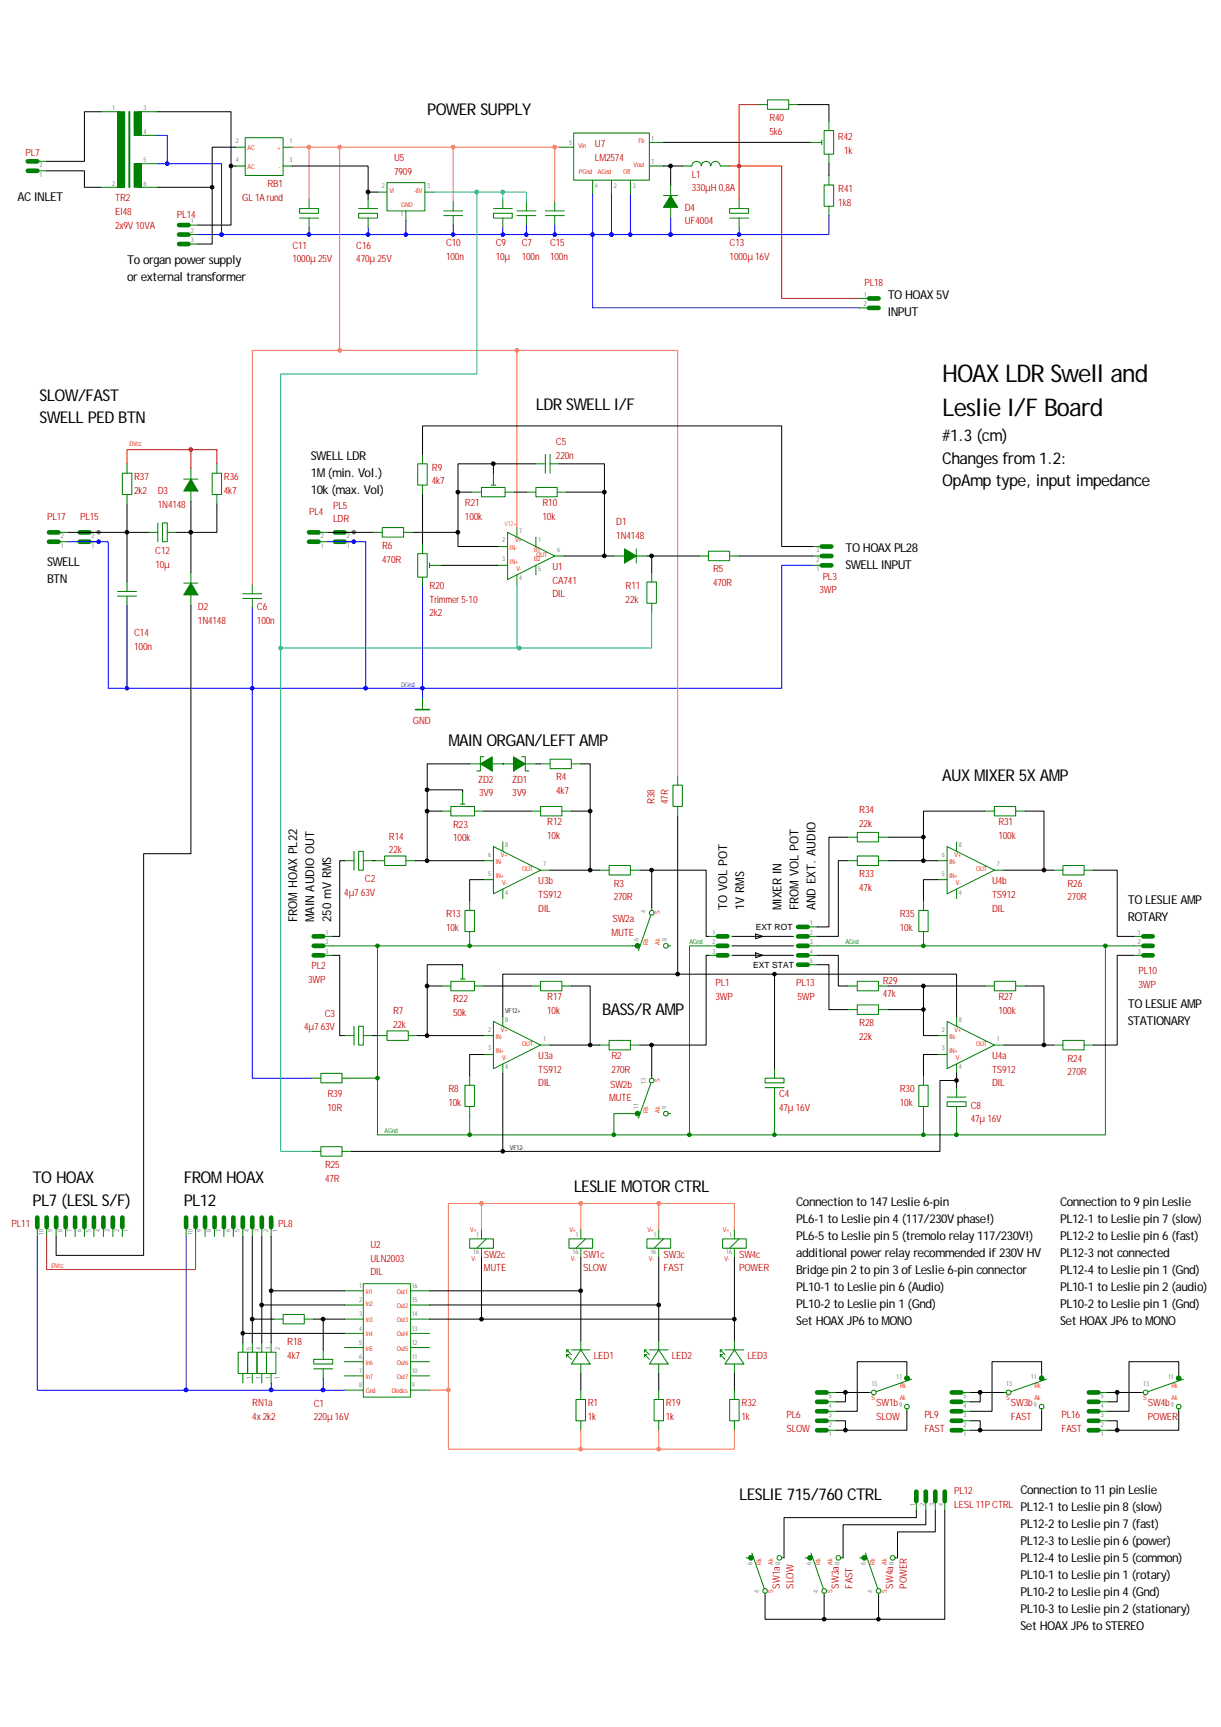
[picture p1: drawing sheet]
<svg xmlns="http://www.w3.org/2000/svg" width="210mm" height="297mm" viewBox="0 0 210 297" stroke-linecap="round" stroke-linejoin="round" font-family="sans-serif">
<path d="M125.9 161.1h10.6M125.9 164.3h10.6M125.9 162.7h10.6M130 160.7l1.2 .4-1.2 .4zM130 163.9l1.2 .4-1.2 .4z" fill="none" stroke="#000" stroke-width=".17"/>
<path d="M32.4 38.7h1.6M88.9 37.1h3.3M88.9 36.3h3.3M90.5 34.6v1.7M90.5 37.1v1.6M32.4 40.3h1.6M32.4 42h1.6M139.7 97.2h1.6M139.7 95.6h1.6M139.7 94h1.6M72.7 120v2M88.3 130.2l2 1.2-2 1.2z" fill="none" stroke="#008000" stroke-width=".17"/>
<path d="M71.4 122h2.5" fill="none" stroke="#008000" stroke-width=".26"/>
<path d="M30.8 38.7h1.6M30.8 40.3h1.6M30.8 42h1.6M141.3 97.2h1.7M141.3 95.6h1.7M141.3 94h1.7" fill="none" stroke="#008000" stroke-width=".8"/>
<path d="M88.3 130.2l2 1.2-2 1.2z" fill="#008000"/>
<g fill="none" stroke="#008000" stroke-width=".17">
<path d="M71.8 79.8h1.7v3.6h-1.7zM72.7 78.1v1.7M92.2 79.8h1.6M93.8 78.1v3.3M94.6 79.8h1.6M94.6 78.1v3.3M54.8 93.2h1.6M54.8 91.6h1.6M59.2 93.2h1.7M59.2 91.6h1.7M71.8 95.2h1.7v4.1h-1.7zM72.7 83.4v1.6"/>
<path d="M72.7 93.6v1.6M72.7 99.3v1.6M73.9 97.2h2M73.9 96.8v.9M81.2 84.6h1.6M82.8 83.8h4.1v1.6h-4.1zM84.4 83.4h.9M84.9 81.4v2M86.9 84.6h1.6M90.5 84.6h1.7M92.2 83.8h3.6v1.6h-3.6zM95.8 84.6h1.7"/>
<path d="M107.4 94.4l2 1.2-2 1.2zM86.5 131.4h1.8M89.7 130.2h.6v2.4h.7M90.3 131.4h1.9M83.2 148h1.7M83.2 151.3h1.7M84.9 145.6l8.1 4.1-8.1 4zM86.5 144.8v1.6M86.5 152.9v1.7M93 149.7h1.6M112 157.4l-2.2 6.1M112.1 156.2v.4h-.2l-.2 .4v.2l.2 .2 .5-.2 .1-.2-.2-.4h-.2"/>
<path d="M83.2 178.1h1.7M84.9 175.7l8.1 4-8.1 4.1zM86.5 174.9v1.6M93 179.7h1.6M108.8 162.7h.4a.4 .4 0 0 0 .6 .3 .4 .4 0 0 0 .1-.6 .4 .4 0 0 0-.6 .1l-.1 .2M114.9 162.7a.41 .41 0 0 1-.6 .3 .41 .41 0 0 1-.1-.6 .41 .41 0 0 1 .7 .1v.2h.4M83.2 181.4h1.7M86.5 183v1.6M108.8 191.5h.4a.4 .4 0 0 0 .6 .4 .4 .4 0 0 0 .1-.6 .4 .4 0 0 0-.6 0l-.1 .2M112 186.2l-2.2 6.1M112.1 185v.4a.41 .41 0 0 0-.4 .6 .41 .41 0 0 0 .6 .2 .41 .41 0 0 0 0-.7l-.2-.1M114.9 191.5a.41 .41 0 0 1-.6 .4 .41 .41 0 0 1-.1-.7 .41 .41 0 0 1 .7 .1v.2h.4"/>
<path d="M131.6 185.4h3.2v.8h-3.2zM131.6 187.1h3.2M133.2 183.8v1.6M133.2 187.1v1.6M162.9 189.5h3.2v.8h-3.2zM162.9 188.7h3.2M164.5 187.1v1.6M164.5 190.3v1.6M80.8 213.1h4.1v1.6h-4.1zM82.8 211.5v1.6M82.8 214.7v1.6M83.6 213.1l-1.6 1.6"/>
<path d="M54 233.8h3.2v.8h-3.2zM54 235.4h3.2M55.6 232.2v1.6M55.6 235.4v1.7"/>
</g>
<path d="M53.1 93.2h1.7M53.1 91.6h1.7M57.6 93.2h1.6M57.6 91.6h1.6M109.6 162.7h.1M109.6 191.5h.1" fill="none" stroke="#008000" stroke-width=".8"/>
<circle cx="60.9" cy="93.2" r=".32" fill="#00f" stroke="#00f" stroke-width=".17"/>
<circle cx="60.9" cy="91.5" r=".32" fill="#808080" stroke="#808080" stroke-width=".17"/>
<path d="M107.4 94.4l2 1.2-2 1.2z" fill="#008000"/>
<g fill="none" stroke="#008000" stroke-width=".17">
<path d="M64.1 91.6h1.6M65.7 90.7h3.7v1.7h-3.7zM69.4 91.6h1.6M85.7 94h1.6M85.7 97.2h1.6M87.3 91.6l8.1 4-8.1 4.1zM88.9 90.7v1.7M88.9 98.9v1.6M92.2 92.4v1.6M92.2 97.2v1.7M95.4 95.6h1.6M105.6 95.6h1.8"/>
<path d="M109.4 94.4v2.4M109.4 95.6h1.9M112.1 98.5v1.6M120.2 95.6h1.6M121.8 94.8h3.7v1.6h-3.7zM125.5 95.6h1.6M111.3 100.1h1.6v3.7h-1.6zM112.1 103.8v1.6M82.6 131.4l2-1.2v2.4z"/>
</g>
<path d="M82.6 131.4l2-1.2v2.4z" fill="#008000"/>
<g fill="none" stroke="#008000" stroke-width=".17">
<path d="M130.4 18h1.6M132 17.2h3.6v1.6h-3.6zM135.6 18h1.7M6.4 29.4h1.6M6.4 27.7h1.6M40.5 25.3h1.7M40.5 28.6h1.7M42.2 23.7h6.5v6.5h-6.5zM48.7 25.3h1.6M48.7 28.6h1.6M51.5 35.9h3.3v.8h-3.3zM51.5 37.5h3.3"/>
<path d="M53.1 34.2v1.7M53.1 37.5v1.6M61.7 36.7h3.2v.8h-3.2zM61.7 35.9h3.2M63.3 34.2v1.7M63.3 37.5v1.6M64.9 33h1.6M66.5 31.4h6.6v4.9h-6.6zM69.8 36.3v1.6M73.1 33h1.6M76.3 37.1h3.3M76.3 36.3h3.3"/>
<path d="M77.9 34.6v1.7M77.9 37.1v1.6M84.9 36.7h3.2v.8h-3.2zM84.9 35.9h3.2M86.5 34.2v1.7M86.5 37.5v1.6M96.2 25.3h2.5M98.7 22.9h13v8.1h-13zM101.9 31v2.4M105.2 31v2.4M108.4 31v2.4M111.7 28.6h2.4"/>
<path d="M111.7 24.5h2.4M117.3 28.6h1.7a.81 .81 0 0 1 .8-.9 .81 .81 0 0 1 .8 .9 .81 .81 0 0 1 .8-.9 .81 .81 0 0 1 .8 .9 .81 .81 0 0 1 .9-.9 .81 .81 0 0 1 .8 .9h1.6M125.5 35.9h3.2v.8h-3.2zM125.5 37.5h3.2M127.1 34.2v1.7M127.1 37.5v1.6M139.3 24.5h2M141.3 24.1v.8M141.7 22.5h1.7v4h-1.7zM141.7 31.8h1.7v3.7h-1.7zM142.6 20.8v1.7M142.6 26.5v1.7"/>
<path d="M142.6 30.2v1.6M142.6 35.5v1.6M75.9 139.5h1.6M77.5 138.7h4.1v1.6h-4.1zM79.2 138.3h.8M79.6 136.2v2.1M80.8 131.4h1.8M81.6 139.5h1.6M83.2 130.2h-.6v2.4h-.6M84.6 131.4h1.9M91.4 139.5h1.6M93 138.7h3.6v1.6h-3.6z"/>
<path d="M93 131.4h1.6M94.6 130.6h3.7v1.6h-3.7zM96.6 139.5h1.7M98.3 131.4h1.6M64.5 148h1.6M66.1 147.2h3.7v1.7h-3.7zM69.8 148h1.6M80 156.6h1.6v3.6h-1.6zM80.8 155v1.6M103.1 149.7h1.7M104.8 148.9h3.6v1.6h-3.6zM108.4 149.7h1.6"/>
<path d="M55.6 161.1h1.6M55.6 162.7h1.6M55.6 164.3h1.6M64.9 178.1h1.6M66.5 177.3h3.7v1.6h-3.7zM70.2 178.1h1.6M75.9 169.6h1.6M77.5 168.8h4.1v1.6h-4.1zM79.2 168.4h.8M79.6 166.3v2.1M80.8 160.2v1.7M81.6 169.6h1.6"/>
<path d="M91.4 169.6h1.6M93 168.8h3.6v1.6h-3.6zM96.6 169.6h1.7M103.1 179.7h1.7M104.8 178.9h3.6v1.7h-3.6zM108.4 179.7h1.6M121.8 161.1h1.6M121.8 162.7h1.6M121.8 164.3h1.6M53.6 185.4h1.6M55.2 184.6h3.6v1.6h-3.6zM58.8 185.4h1.7"/>
<path d="M80 186.7h1.6v3.6h-1.6zM80.8 185v1.7M80.8 190.3v1.6M32 211.1v1.6M33.6 211.1v1.6M35.3 211.1v1.6M36.9 211.1v1.6M38.5 211.1v1.6M40.1 211.1v1.6M41.8 211.1v1.6M43.4 211.1v1.6M45 211.1v1.6"/>
<path d="M46.6 211.1v1.6M41 232.6h1.6v3.6h-1.6zM41.8 231v1.6M41.8 236.2v1.7M42.6 232.6h1.6v3.6h-1.6zM43.4 231v1.6M43.4 236.2v1.7M44.2 232.6h1.6v3.6h-1.6zM45 231v1.6M45 236.2v1.7M45.8 232.6h1.7v3.6h-1.7zM46.6 231v1.6"/>
<path d="M46.6 236.2v1.7M47.1 226.9h1.6M48.7 226.1h3.6v1.6h-3.6zM52.3 226.9h1.7M59.2 222h3.3M59.2 224.5h3.3M59.2 226.9h3.3M59.2 229.3h3.3M59.2 231.8h3.3M59.2 234.2h3.3M59.2 236.6h3.3M59.2 239.1h3.3"/>
<path d="M62.5 220.8h8.1v19.5h-8.1zM70.6 222h3.3M70.6 224.5h3.3M70.6 226.9h3.3M70.6 229.3h3.3M70.6 231.8h3.3M70.6 234.2h3.3M70.6 236.6h3.3M70.6 239.1h3.3M149.5 239.5h.4a.4 .4 0 0 1 .5-.4 .4 .4 0 0 1 .2 .6 .4 .4 0 0 1-.7 0v-.2M156 236.2v.4a.4 .4 0 0 1 .4 .6 .4 .4 0 0 1-.7 .2 .4 .4 0 0 1 .1-.7l.2-.1M156 242.3a.4 .4 0 0 0 .4-.5 .4 .4 0 0 0-.7-.2 .4 .4 0 0 0 .1 .7h.2v.4"/>
<path d="M128.3 267.9h.4a.4 .4 0 0 1 .6-.4 .4 .4 0 0 1 .2 .7 .4 .4 0 0 1-.7-.1l-.1-.2M129.3 267.1l2.1 6.2M131.6 274a.4 .4 0 0 0 .4-.5 .4 .4 0 0 0-.6-.2 .4 .4 0 0 0 0 .7h.2v.4M134.4 267.9a.4 .4 0 0 0-.5-.4 .4 .4 0 0 0-.2 .7 .4 .4 0 0 0 .7-.1v-.2h.4"/>
</g>
<g fill="none" stroke="#008000" stroke-width=".8">
<path d="M4.8 29.4h1.6M4.8 27.7h1.6M54 161.1h1.6M54 162.7h1.6M54 164.3h1.6M123.4 161.1h1.7M123.4 162.7h1.7M123.4 164.3h1.7M32 209.4v1.7M33.6 209.4v1.7M35.3 209.4v1.7M36.9 209.4v1.7"/>
<path d="M38.5 209.4v1.7M40.1 209.4v1.7M41.8 209.4v1.7M43.4 209.4v1.7M45 209.4v1.7M46.6 209.4v1.7M129.1 267.9v.1"/>
</g>
<circle cx="156" cy="237.1" r=".4" fill="#008000"/>
<g fill="none" stroke="#008000" stroke-width=".17">
<path d="M147.8 51.3h1.7M147.8 53h1.7M21.8 79.8v1.6M10.1 93.2h1.6M10.1 91.6h1.6M15.3 93.2h1.7M15.3 91.6h1.7M21 81.4h1.7v3.6h-1.7zM21.8 85v1.7M25.5 91.6h1.6M27.1 89.9v3.3M27.9 89.9h.9v3.3h-.9z"/>
<path d="M28.8 91.6h1.6M20.2 102.5h3.3M20.2 101.7h3.3M21.8 100.1v1.6M21.8 102.5v1.7M32.8 100.3l1.2 2h-2.4zM169.4 139.5h1.6M171 138.7h3.7v1.6h-3.7zM174.7 139.5h1.6M138.9 159.4h1.6M145.8 148h1.6M145.8 144h1.6"/>
<path d="M147.4 143.2h3.7v1.6h-3.7zM147.4 147.2h3.7v1.7h-3.7zM151.1 148h1.6M151.1 144h1.6M158 156.6h1.6v3.6h-1.6zM158.8 155v1.6M161.2 148h1.7M161.2 151.3h1.7M162.9 145.6l8.1 4.1-8.1 4zM164.5 144.8v1.6M164.5 152.9v1.7M171 149.7h1.6"/>
<path d="M181.2 149.7h1.6M182.8 148.9h3.6v1.6h-3.6zM186.4 149.7h1.7M138.9 161.1h1.6M138.9 162.7h1.6M138.9 164.3h1.6M138.9 165.9h1.6M145.8 169.6h1.6M145.8 173.7h1.6M147.4 168.8h3.7v1.6h-3.7zM147.4 172.8h3.7v1.7h-3.7zM151.1 169.6h1.6"/>
<path d="M151.1 173.7h1.6M158.8 160.2v1.7M161.2 178.1h1.7M162.9 175.7l8.1 4-8.1 4.1zM164.5 174.9v1.6M169.4 169.6h1.6M171 168.8h3.7v1.6h-3.7zM171 179.7h1.6M174.7 169.6h1.6M181.2 179.7h1.6M182.8 178.9h3.6v1.7h-3.6zM186.4 179.7h1.7"/>
<path d="M195 161.1h1.6M195 162.7h1.6M195 164.3h1.6M158 186.7h1.6v3.6h-1.6zM158.8 185v1.7M158.8 190.3v1.6M161.2 181.4h1.7M164.5 183v1.6M6.4 211.1v1.6M8 211.1v1.6M9.7 211.1v1.6M11.3 211.1v1.6"/>
<path d="M12.9 211.1v1.6M14.5 211.1v1.6M16.2 211.1v1.6M17.8 211.1v1.6M19.4 211.1v1.6M21 211.1v1.6M97.9 213.1h4v1.6h-4zM99.9 211.5v1.6M99.9 214.7v1.6M100.7 213.1l-1.6 1.6M111.3 213.1h4v1.6h-4zM113.3 211.5v1.6"/>
<path d="M113.3 214.7v1.6M114.1 213.1l-1.6 1.6M124.3 213.1h4v1.6h-4zM126.3 211.5v1.6M126.3 214.7v1.6M127.1 213.1l-1.6 1.6M97.5 233.4v-.4l.8 .8M97.5 232.6v-.4l.8 .8M97.5 232.2h.4M97.5 233h.4M98.3 232.2h3.2M99.9 239.1v1.6"/>
<path d="M99.9 232.2l1.6 2.4h-3.2zM99.9 230.5v1.7M99.9 234.6v1.6M110.8 233.4v-.4l.9 .8M110.8 232.6v-.4l.9 .8M110.8 232.2h.5M110.8 233h.5M111.7 232.2h3.2M113.3 232.2l1.6 2.4h-3.2zM113.3 230.5v1.7M113.3 234.6v1.6M113.3 239.1v1.6"/>
<path d="M123.9 233.4v-.4l.8 .8M123.9 232.6v-.4l.8 .8M123.9 232.2h.4M123.9 233h.4M124.7 232.2h3.2M126.3 239.1v1.6M126.3 232.2l1.6 2.4h-3.2zM126.3 230.5v1.7M126.3 234.6v1.6M142.2 239.5h1.6M156.8 237.2l-6.2 2.2M165.3 239.5h1.6"/>
<path d="M172.6 239.5h.4a.41 .41 0 0 1 .6-.4 .41 .41 0 0 1 .2 .7 .41 .41 0 0 1-.7-.1l-.1-.2M179.1 236.2v.4l.2 .1 .2 .4v.2l-.2 .1-.5-.1-.1-.2 .2-.4 .2-.1M179.9 237.2l-6.1 2.2M188.9 239.5h1.6M196.2 239.5h.4a.4 .4 0 0 1 .6-.4 .4 .4 0 0 1 .1 .7 .4 .4 0 0 1-.6-.1l-.1-.2M202.7 236.2v.4a.4 .4 0 0 1 .4 .6 .4 .4 0 0 1-.6 .2 .4 .4 0 0 1 0-.7l.2-.1M203.5 237.2l-6.1 2.2M99.1 240.7h1.6v3.7h-1.6zM99.9 244.4v1.6M112.5 240.7h1.6v3.7h-1.6zM113.3 244.4v1.6M125.5 240.7h1.6v3.7h-1.6z"/>
<path d="M126.3 244.4v1.6M142.2 246h1.6M142.2 244.4h1.6M142.2 242.7h1.6M142.2 241.1h1.6M157.6 258.2v1.6M159.2 258.2v1.6M160.8 258.2v1.6M162.5 258.2v1.6M165.3 246h1.6M165.3 244.4h1.6M165.3 242.7h1.6"/>
<path d="M165.3 241.1h1.6M179.1 242.3a.41 .41 0 0 0 .4-.5 .41 .41 0 0 0-.6-.2 .41 .41 0 0 0 0 .7h.2v.4M188.9 246h1.6M188.9 244.4h1.6M188.9 242.7h1.6M188.9 241.1h1.6M202.7 242.3a.4 .4 0 0 0 .4-.5 .4 .4 0 0 0-.6-.2 .4 .4 0 0 0 0 .7h.2v.4M138.5 267.9h.4a.4 .4 0 0 1 .5-.4 .4 .4 0 0 1 .2 .7 .4 .4 0 0 1-.6-.1l-.1-.2M139.5 267.1l2.1 6.2M141.7 274a.4 .4 0 0 0 .4-.5 .4 .4 0 0 0-.6-.2 .4 .4 0 0 0 0 .7h.2v.4M144.6 267.9a.4 .4 0 0 0-.5-.4 .4 .4 0 0 0-.2 .7 .4 .4 0 0 0 .6-.1l.1-.2h.4M147.8 267.9h.5a.41 .41 0 0 1 .5-.3 .41 .41 0 0 1 .2 .6 .41 .41 0 0 1-.7-.1v-.2"/>
<path d="M148.8 267.1l2.2 6.2M151.1 274a.4 .4 0 0 0 .4-.5 .4 .4 0 0 0-.6-.2 .4 .4 0 0 0 0 .7h.2v.4M153.9 267.9a.4 .4 0 0 0-.5-.4 .4 .4 0 0 0-.2 .7 .4 .4 0 0 0 .7-.1v-.2h.4"/>
</g>
<g fill="none" stroke="#008000" stroke-width=".8">
<path d="M149.5 51.3h1.6M149.5 53h1.6M8.4 93.2h1.7M8.4 91.6h1.7M13.7 93.2h1.6M13.7 91.6h1.6M137.3 159.4h1.6M137.3 161.1h1.6M137.3 162.7h1.6M137.3 164.3h1.6M137.3 165.9h1.6M196.6 161.1h1.6"/>
<path d="M196.6 162.7h1.6M196.6 164.3h1.6M6.4 209.4v1.7M8 209.4v1.7M9.7 209.4v1.7M11.3 209.4v1.7M12.9 209.4v1.7M14.5 209.4v1.7M16.2 209.4v1.7M17.8 209.4v1.7M19.4 209.4v1.7M21 209.4v1.7"/>
<path d="M140.5 239.5h1.7M163.7 239.5h1.6M179.1 237.1h.1M187.3 239.5h1.6M202.7 237.1h.1M140.5 246h1.7M140.5 244.4h1.7M140.5 242.7h1.7M140.5 241.1h1.7M157.6 256.6v1.6M159.2 256.6v1.6M160.8 256.6v1.6"/>
<path d="M162.5 256.6v1.6M163.7 246h1.6M163.7 244.4h1.6M163.7 242.7h1.6M163.7 241.1h1.6M187.3 246h1.6M187.3 244.4h1.6M187.3 242.7h1.6M187.3 241.1h1.6M139.3 267.9v.1M148.7 267.9v.1"/>
</g>
<circle cx="17" cy="93.2" r=".32" fill="#00f" stroke="#00f" stroke-width=".17"/>
<circle cx="17" cy="91.5" r=".32" fill="#808080" stroke="#808080" stroke-width=".17"/>
<path d="M32.8 100.3l1.2 2h-2.4z" fill="#008000"/>
<path d="M32.8 82.4l1.2 2.1h-2.4zM32.8 98.5v1.8M31.6 100.3h2.4M32.8 102.3v1.9" fill="none" stroke="#008000" stroke-width=".17"/>
<path d="M32.8 82.4l1.2 2.1h-2.4z" fill="#008000"/>
<path d="M115.3 33.6l1.2 2.1h-2.4zM31.6 82.4h2.4M32.8 80.6v1.8M32.8 84.5v1.8" fill="none" stroke="#008000" stroke-width=".17"/>
<path d="M115.3 33.6l1.2 2.1h-2.4z" fill="#008000"/>
<g fill="none" stroke="#008000" stroke-width=".17">
<path d="M20.2 19.2h1.2v13h-1.2zM93.8 37.1h3.2M93.8 36.3h3.2M95.4 34.6v1.7M95.4 37.1v1.6M114.1 33.6h2.4M115.3 31.8v1.8M115.3 35.7v1.8M37.3 79.8v1.6M36.5 81.4h1.6v3.6h-1.6zM37.3 85v1.7M41.8 102.9h3.2"/>
<path d="M41.8 102.1h3.2M43.4 100.5v1.6M43.4 102.9v1.7M115.7 135h1.6v3.7h-1.6zM116.5 133.4v1.6M116.5 138.7v1.6M59.2 148h1.7M60.9 146.4v3.3M61.7 146.4h.8v3.3h-.8zM62.5 148h1.6M59.2 178.1h1.7M60.9 176.5v3.2"/>
<path d="M61.7 176.5h.8v3.2h-.8zM62.5 178.1h1.6M53.6 198h1.6M55.2 197.2h3.6v1.7h-3.6zM58.8 198h1.7"/>
</g>
<path d="M22.2 19.2v13" fill="none" stroke="#008000" stroke-width=".32"/>
<path d="M20.2 19.2h1.2v13h-1.2z" fill="#008000"/>
<path d="M23.1 19.2h1.2v4.1h-1.2z" fill="none" stroke="#008000" stroke-width=".17"/>
<path d="M23.1 19.2h1.2v4.1h-1.2z" fill="#008000"/>
<path d="M17.4 19.2h3.2M23.9 19.2h3.2M17.4 32.2h3.2M23.1 28.2h1.2v4h-1.2zM23.9 23.3h3.2" fill="none" stroke="#008000" stroke-width=".17"/>
<path d="M23.1 28.2h1.2v4h-1.2z" fill="#008000"/>
<g fill="none" stroke="#008000" stroke-width=".17">
<path d="M23.9 28.2h3.2M23.9 32.2h3.2M57.2 162.7h7.7M64.9 162.7h43.9M64.9 162.7v22.7M80.8 161.9v.8M121.8 162.7h-3.2v32.5M140.5 162.7h49.6M158.8 161.9v.8M195 162.7h-4.9v32.5h-25.6M60.5 185.4h4.4M64.9 185.4v9.8h15.9"/>
<path d="M80.8 191.9v3.3M80.8 195.2h24.8M108.8 191.5h-3.2v3.7h13M133.2 188.7v6.5h-14.6M158.8 191.9v3.3h-25.6M164.5 191.9v3.3h-5.7"/>
</g>
<g fill="#f00" stroke="#f00" stroke-width=".17">
<circle cx="127.1" cy="28.6" r=".32"/>
<circle cx="32.8" cy="77.3" r=".32"/>
</g>
<path d="M130.4 18h-3.3v10.6h-1.6M127.1 34.2v-5.6h7.3v22.7h13.4M32.8 77.3h-11v2.5M37.3 79.8v-2.5h-4.5v3.3M8 212.7v5.7h25.6v-5.7" fill="none" stroke="#f00" stroke-width=".17"/>
<g fill="#00f" stroke="#00f" stroke-width=".17">
<circle cx="72.6" cy="118.4" r=".31"/>
<circle cx="69.8" cy="40.3" r=".32"/>
<circle cx="63.3" cy="40.3" r=".32"/>
<circle cx="53.1" cy="40.3" r=".32"/>
<circle cx="101.9" cy="40.3" r=".32"/>
<circle cx="105.2" cy="40.3" r=".32"/>
<circle cx="86.5" cy="40.3" r=".32"/>
<circle cx="90.5" cy="40.3" r=".32"/>
<circle cx="77.9" cy="40.3" r=".32"/>
<circle cx="108.4" cy="40.3" r=".32"/>
<circle cx="127.1" cy="40.3" r=".32"/>
<circle cx="46.6" cy="239.1" r=".32"/>
<circle cx="55.6" cy="239.1" r=".32"/>
<circle cx="32" cy="239.1" r=".32"/>
<circle cx="38.1" cy="40.3" r=".32"/>
<circle cx="62.9" cy="118.4" r=".31"/>
<circle cx="21.8" cy="118.4" r=".31"/>
<circle cx="115.3" cy="40.3" r=".32"/>
<circle cx="95.4" cy="40.3" r=".32"/>
<circle cx="43.4" cy="118.4" r=".31"/>
<circle cx="28.7" cy="28.1" r=".32"/>
</g>
<g fill="none" stroke="#00f" stroke-width=".17">
<path d="M27.1 23.3h1.7v4.9h-1.7M28.8 28.2h9.3v12.1h-4.1M53.1 39.1v1.2h-15M63.3 39.1v1.2M69.8 37.9v2.4h-6.5M77.9 38.7v1.6h-8.1M86.5 39.1v1.2M90.5 38.7v1.6h-4M95.4 38.7v1.6h-4.9M101.9 33.4v19.6h45.9M105.2 33.4v6.9M108.4 33.4v6.9"/>
<path d="M115.3 37.5v2.8h-6.9M127.1 39.1v1.2M142.6 37.1v3.2h-27.3M53.1 40.3h10.2M77.9 40.3h8.6M95.4 40.3h13M11.7 93.2h6.9v25.2h24.8v67h10.2M56.4 93.2h6.5v25.2M139.7 97.2h-5.3v21.2h-71.5M21.8 104.2v14.2M43.4 104.6v13.8h19.5M72.7 100.9v19.1"/>
<path d="M6.4 212.7v26.4h40.2M32 212.7v26.4M46.6 237.9v1.2M46.6 239.1h9M55.6 237.1v2h3.6"/>
</g>
<g fill="#ff8040" stroke="#ff8040" stroke-width=".17">
<circle cx="113.3" cy="207" r=".32"/>
<circle cx="99.9" cy="207" r=".32"/>
<circle cx="82.8" cy="207" r=".32"/>
<circle cx="77.1" cy="239.1" r=".32"/>
<circle cx="99.9" cy="249.2" r=".32"/>
<circle cx="113.3" cy="249.2" r=".32"/>
<circle cx="95.4" cy="25.3" r=".32"/>
<circle cx="77.9" cy="25.3" r=".32"/>
<circle cx="53.1" cy="25.3" r=".32"/>
<circle cx="88.9" cy="60.3" r=".32"/>
<circle cx="58.4" cy="25.3" r=".32"/>
<circle cx="58.4" cy="60.3" r=".32"/>
</g>
<g fill="none" stroke="#ff8040" stroke-width=".17">
<path d="M50.3 25.3h2.8M58.4 25.3v35h30.5M58.4 25.3h37.8M58.4 25.3h-5.3v8.9M77.9 25.3v9.3M95.4 25.3v9.3M58.4 60.3h-15v40.2M88.9 90.7v-30.4h27.6v73.1M82.8 207v4.5M82.8 207h17.1M82.8 207h-5.7v32.1M113.3 207h-13.4v4.5"/>
<path d="M113.3 211.5v-4.5h13v4.5M73.9 239.1h3.2M77.1 239.1v10.2h22.8v-3.3M113.3 246v3.3h-13.4M126.3 246v3.3h-13"/>
</g>
<g fill="#00c0c0" stroke="#00c0c0" stroke-width=".17">
<circle cx="86.5" cy="33" r=".32"/>
<circle cx="89.3" cy="111.5" r=".32"/>
<circle cx="48.3" cy="111.5" r=".32"/>
<circle cx="82" cy="33" r=".32"/>
</g>
<path d="M74.7 33h7.3v31.3h-33.7v47.2M82 33h8.5v1.6M86.5 33v1.2M48.3 111.5h41M48.3 111.5v86.5h5.3M88.9 100.5v11h.4M112.1 105.4v6.1h-22.8" fill="none" stroke="#00c0c0" stroke-width=".17"/>
<g fill="none" stroke="#000" stroke-width=".17">
<path d="M17.4 19.2h-2.9v8.5h-6.5M27.1 19.2h12.6v19.5h-5.7M137.3 18h5.3v2.8M8 29.4h6.5v2.8h2.9M27.1 32.2h9.4v9.8h-2.5M39.7 28.6h.8M40.5 25.3h-4v6.9M50.3 28.6h13v5.6M63.3 33h1.6M114.1 24.5h25.2M114.1 28.6h1.2v3.2M115.3 28.6h2"/>
<path d="M142.6 28.2v2M72.7 78.1v-4.8h61.7v20.7h5.3M84.9 79.8v1.6M92.2 79.8h-13.4v4.8M96.2 79.8h7.7v15.8M11.7 91.6h10.1v8.5M21.8 86.7v4.9h3.7M32.8 86.3v12.2M37.3 86.7v4.9h-6.9M56.4 91.6h7.7M71 91.6h7.8v2.4h6.9M72.7 85v8.6"/>
<path d="M75.9 97.2h9.8M81.2 84.6h-2.4v7M88.5 84.6h2M97 95.6h8.6M97.5 84.6h6.4M111.3 95.6h.8v2.9M112.1 95.6h8.1M127.1 95.6h12.6M32.8 104.2v42.6h-8.1v69.1h-15v-3.2M75.9 139.5h-2.4v8.5M79.6 136.2v-.4h-6.1v3.7M80.8 131.4h-7.3v4.4"/>
<path d="M83.2 139.5h8.2M86.5 131.4h.1M92.2 131.4h.8M98.3 139.5h3.2M99.9 131.4h1.6v18.3M169.4 139.5h-10.6v4.5M176.3 139.5h3.2v10.2M59.2 148h-.8v13.1h-1.2M64.1 148h.4M71.4 148h11.8M83.2 151.3h-2.4v3.7M94.6 149.7h8.5"/>
<path d="M110 149.7h2.1v6.5M112.1 149.7h9.3v11.4h.4M116.5 140.3v27.3h16.7M145.8 148h-1.6v13.1h-3.7M145.8 144h-3.2v15.4h-2.1M152.7 148h8.5M152.7 144h6.1v4M161.2 151.3h-2.4v3.7M172.6 149.7h8.6M188.1 149.7h4v11.4h2.9M57.2 164.3h1.2v13.8h.8M64.1 178.1h.8"/>
<path d="M71.8 178.1h11.4M75.9 169.6h-2.4v8.5M79.6 166.3v-.4h-6.1v3.7M83.2 169.6h8.2M94.6 179.7h8.5M98.3 169.6h3.2v10.1M110 179.7h2.1v5.3M116.5 167.6h-30v7.3M121.8 164.3h-.4v15.4h-9.3M140.5 165.9h2.1v7.8h3.2M140.5 164.3h3.7v5.3h1.6M152.7 173.7h6.1v4.4h2.4"/>
<path d="M152.7 169.6h6.1v4.1M158.8 169.6h10.6M164.5 174.9v-7.3h-31.3v16.2M172.6 179.7h8.6M176.3 169.6h3.2v10.1M195 164.3h-2.9v15.4h-4M83.2 181.4h-2.4v3.6M86.5 184.6v13.4M161.2 181.4h-2.4v3.6M164.5 184.6v2.5M164.5 185.8h-2.9v12.2h-101.1M41.8 212.7v16.6h17.4"/>
<path d="M43.4 212.7v14.2h3.7M45 212.7v11.8M46.6 212.7v9.3M82.8 216.3v10.6M99.9 216.3v5.7M113.3 216.3v14.2M126.3 216.3v10.6M41.8 229.3v1.7M43.4 226.9v4.1M54 226.9h1.6M59.2 222h-12.6v9M59.2 226.9h-3.6v5.3"/>
<path d="M59.2 224.5h-14.2v6.5M73.9 224.5h39.4M73.9 222h26v8.5M73.9 226.9h8.9M82.8 226.9h43.5v3.6M99.9 236.2v2.9M113.3 236.2v2.9M126.3 236.2v2.9M143.8 239.5h1.6v1.6h-1.6M145.4 239.5h4.1M156 236.2v-2h-8.6v8.5h-3.6M166.9 239.5h1.7v1.6h-1.7"/>
<path d="M168.6 239.5h4M179.1 236.2v-2h-8.5v8.5h-3.7M190.5 239.5h1.6v1.6h-1.6M192.1 239.5h4.1M202.7 236.2v-2h-8.5v8.5h-3.7M143.8 246h1.6M156 242.7v3.3h-10.6v-1.6h-1.6M157.6 259.8v1.2h-22.8v6.9M159.2 259.8v2.5h-14.2v5.6M160.8 259.8v3.7h-6.5v4.4M162.5 259.8v18.7h-11.4v-4.1M166.9 246h1.7"/>
<path d="M179.1 242.7v3.3h-10.5v-1.6h-1.7M190.5 246h1.6M202.7 242.7v3.3h-10.6v-1.6h-1.6M131.6 274.4v4.1h10.1M141.7 274.4v4.1h9.4"/>
</g>
<g fill="#000" stroke="#000" stroke-width=".17">
<circle cx="36.5" cy="32.2" r=".31"/>
<circle cx="39.7" cy="28.6" r=".32"/>
<circle cx="63.3" cy="33" r=".32"/>
<circle cx="115.3" cy="28.6" r=".32"/>
<circle cx="84.8" cy="79.8" r=".32"/>
<circle cx="21.8" cy="91.5" r=".32"/>
<circle cx="32.8" cy="91.5" r=".32"/>
<circle cx="78.7" cy="84.6" r=".32"/>
<circle cx="78.7" cy="91.5" r=".32"/>
<circle cx="103.9" cy="95.6" r=".32"/>
<circle cx="103.9" cy="84.6" r=".32"/>
<circle cx="112.1" cy="95.6" r=".32"/>
<circle cx="73.4" cy="135.8" r=".32"/>
<circle cx="73.4" cy="139.5" r=".32"/>
<circle cx="101.5" cy="139.5" r=".32"/>
<circle cx="73.4" cy="148" r=".32"/>
<circle cx="101.5" cy="149.7" r=".31"/>
<circle cx="112.1" cy="149.7" r=".31"/>
<circle cx="158.8" cy="148" r=".32"/>
<circle cx="158.8" cy="144" r=".32"/>
<circle cx="179.5" cy="149.7" r=".31"/>
<circle cx="73.4" cy="169.6" r=".32"/>
<circle cx="73.4" cy="178.1" r=".32"/>
<circle cx="101.5" cy="179.7" r=".31"/>
<circle cx="112.1" cy="179.7" r=".31"/>
<circle cx="116.5" cy="167.5" r=".31"/>
<circle cx="133.2" cy="167.5" r=".31"/>
<circle cx="158.8" cy="169.6" r=".32"/>
<circle cx="158.8" cy="173.6" r=".31"/>
<circle cx="179.5" cy="179.7" r=".31"/>
<circle cx="86.5" cy="198" r=".31"/>
<circle cx="164.5" cy="185.8" r=".31"/>
<circle cx="41.7" cy="229.3" r=".32"/>
<circle cx="43.4" cy="226.9" r=".32"/>
<circle cx="45" cy="224.4" r=".32"/>
<circle cx="46.6" cy="222" r=".31"/>
<circle cx="55.6" cy="226.9" r=".32"/>
<circle cx="82.8" cy="226.9" r=".32"/>
<circle cx="99.9" cy="222" r=".31"/>
<circle cx="113.3" cy="224.4" r=".32"/>
<circle cx="126.3" cy="226.9" r=".32"/>
<circle cx="145.4" cy="239.5" r=".32"/>
<circle cx="168.5" cy="239.5" r=".32"/>
<circle cx="192.1" cy="239.5" r=".32"/>
<circle cx="145.4" cy="246" r=".32"/>
<circle cx="168.5" cy="246" r=".32"/>
<circle cx="192.1" cy="246" r=".32"/>
<circle cx="141.7" cy="278.5" r=".31"/>
<circle cx="151.1" cy="278.5" r=".31"/>
</g>
<g fill="#008000" stroke="#008000" stroke-width=".17">
<circle cx="64.9" cy="185.4" r=".31"/>
<circle cx="80.8" cy="195.2" r=".32"/>
<circle cx="64.9" cy="162.7" r=".31"/>
<circle cx="158.8" cy="195.2" r=".32"/>
<circle cx="158.8" cy="162.7" r=".31"/>
<circle cx="118.6" cy="195.2" r=".32"/>
<circle cx="190.1" cy="162.7" r=".31"/>
<circle cx="133.2" cy="195.2" r=".32"/>
<circle cx="80.8" cy="162.7" r=".31"/>
<circle cx="105.6" cy="195.2" r=".32"/>
<circle cx="164.5" cy="195.2" r=".32"/>
</g>
<g font-size="4.2">
<text x="162.1" y="65.7">HOAX LDR Swell and</text>
<text x="162.1" y="71.5">Leslie I/F Board</text>
</g>
<g font-size="2.8">
<text x="73.5" y="19.7">POWER SUPPLY</text>
<text x="6.8" y="68.9">SLOW/FAST</text>
<text x="92.2" y="70.5">LDR SWELL I/F</text>
<text x="6.8" y="72.8">SWELL PED BTN</text>
<text x="162.1" y="75.8">#1.3 (cm)</text>
<text x="162.1" y="79.7">Changes from 1.2:</text>
<text x="162.1" y="83.6">OpAmp type, input impedance</text>
<text x="77.1" y="128.3">MAIN ORGAN/LEFT AMP</text>
<text x="162.1" y="134.4">AUX MIXER 5X AMP</text>
<text x="103.5" y="174.6">BASS/R AMP</text>
<text x="5.6" y="203.5">TO HOAX</text>
<text x="31.6" y="203.5">FROM HOAX</text>
<text x="5.6" y="207.3">PL7 (LESL S/F)</text>
<text x="31.6" y="207.3">PL12</text>
<text x="98.7" y="205.1">LESLIE MOTOR CTRL</text>
<text x="127.1" y="257.9">LESLIE 715/760 CTRL</text>
</g>
<g font-size="2.1">
<text x="3" y="34.5">AC INLET</text>
<text x="21.9" y="45.4">To organ power supply</text>
<text x="21.9" y="48.3">or external transformer</text>
<text x="152.7" y="51.5">TO HOAX 5V</text>
<text x="152.7" y="54.4">INPUT</text>
<text x="53.4" y="79.1">SWELL LDR</text>
<text x="53.4" y="82">1M (min. Vol.)</text>
<text x="53.4" y="84.9">10k (max. Vol)</text>
<text x="145.4" y="95">TO HOAX PL28</text>
<text x="8.1" y="97.4">SWELL</text>
<text x="8.1" y="100.4">BTN</text>
<text x="145.4" y="97.9">SWELL INPUT</text>
<text x="194" y="155.5">TO LESLIE AMP</text>
<text x="51.1" y="158.6" transform="rotate(-90 51.1 158.6)">FROM HOAX PL22</text>
<text x="54" y="158.6" transform="rotate(-90 54 158.6)">MAIN AUDIO OUT</text>
<text x="56.9" y="158.6" transform="rotate(-90 56.9 158.6)">250 mV RMS</text>
<text x="125.1" y="156.6" transform="rotate(-90 125.1 156.6)">TO VOL POT</text>
<text x="128" y="156.6" transform="rotate(-90 128 156.6)">1V RMS</text>
<text x="134.4" y="156.6" transform="rotate(-90 134.4 156.6)">MIXER IN</text>
<text x="137.3" y="156.6" transform="rotate(-90 137.3 156.6)">FROM VOL POT</text>
<text x="140.3" y="156.6" transform="rotate(-90 140.3 156.6)">AND EXT. AUDIO</text>
<text x="194" y="158.5">ROTARY</text>
<text x="194" y="173.4">TO LESLIE AMP</text>
<text x="194" y="176.4">STATIONARY</text>
<text x="136.9" y="207.5">Connection to 147 Leslie 6-pin</text>
<text x="182.3" y="207.5">Connection to 9 pin Leslie</text>
<text x="136.9" y="210.4">PL6-1 to Leslie pin 4 (117/230V phase!)</text>
<text x="136.9" y="213.3">PL6-5 to Leslie pin 5 (tremolo relay 117/230V!)</text>
<text x="182.3" y="210.4">PL12-1 to Leslie pin 7 (slow)</text>
<text x="182.3" y="213.3">PL12-2 to Leslie pin 6 (fast)</text>
<text x="136.9" y="216.3">additional power relay recommended if 230V HV</text>
<text x="136.9" y="219.2">Bridge pin 2 to pin 3 of Leslie 6-pin connector</text>
<text x="182.3" y="216.3">PL12-3 not connected</text>
<text x="182.3" y="219.2">PL12-4 to Leslie pin 1 (Gnd)</text>
<text x="136.9" y="222.1">PL10-1 to Leslie pin 6 (Audio)</text>
<text x="136.9" y="225">PL10-2 to Leslie pin 1 (Gnd)</text>
<text x="136.9" y="228">Set HOAX JP6 to MONO</text>
<text x="182.3" y="222.1">PL10-1 to Leslie pin 2 (audio)</text>
<text x="182.3" y="225">PL10-2 to Leslie pin 1 (Gnd)</text>
<text x="182.3" y="228">Set HOAX JP6 to MONO</text>
<text x="175.5" y="257">Connection to 11 pin Leslie</text>
<text x="175.5" y="259.9">PL12-1 to Leslie pin 8 (slow)</text>
<text x="175.5" y="262.8">PL12-2 to Leslie pin 7 (fast)</text>
<text x="175.5" y="265.8">PL12-3 to Leslie pin 6 (power)</text>
<text x="175.5" y="268.7">PL12-4 to Leslie pin 5 (common)</text>
<text x="175.5" y="271.6">PL10-1 to Leslie pin 1 (rotary)</text>
<text x="175.5" y="274.6">PL10-2 to Leslie pin 4 (Gnd)</text>
<text x="175.5" y="277.5">PL10-3 to Leslie pin 2 (stationary)</text>
<text x="175.5" y="280.4">Set HOAX JP6 to STEREO</text>
</g>
<g font-size="1.7" fill="#c00000">
<text x="132.3" y="20.8">R40</text>
<text x="132.3" y="23.2">5k6</text>
<text x="4.4" y="26.8">PL7</text>
<text x="67.8" y="27.7">U5</text>
<text x="102.3" y="25.3">U7</text>
<text x="102.3" y="27.6">LM2574</text>
<text x="144.1" y="24.1">R42</text>
<text x="145.2" y="26.4">1k</text>
<text x="19.8" y="34.6">TR2</text>
<text x="41.7" y="34.5">GL 1A rund</text>
<text x="46" y="32.2">RB1</text>
<text x="67.8" y="30.1">7909</text>
<text x="119" y="30.6">L1</text>
<text x="119" y="32.9">330µH 0,8A</text>
<text x="144.2" y="33">R41</text>
<text x="144.2" y="35.3">1k8</text>
<text x="19.8" y="37">EI48</text>
<text x="19.8" y="39.3">2x9V 10VA</text>
<text x="30.4" y="37.5">PL14</text>
<text x="117.8" y="36.3">D4</text>
<text x="117.8" y="38.6">UF4004</text>
<text x="50.3" y="42.8">C11</text>
<text x="50.3" y="45.1">1000µ 25V</text>
<text x="61.3" y="42.8">C16</text>
<text x="61.3" y="45.1">470µ 25V</text>
<text x="76.7" y="42.4">C10</text>
<text x="76.7" y="44.7">100n</text>
<text x="85.3" y="42.4">C9</text>
<text x="85.3" y="44.7">10µ</text>
<text x="89.7" y="42.4">C7</text>
<text x="89.7" y="44.7">100n</text>
<text x="94.6" y="42.4">C15</text>
<text x="94.6" y="44.7">100n</text>
<text x="125.5" y="42.4">C13</text>
<text x="125.5" y="44.7">1000µ 16V</text>
<text x="148.7" y="49.3">PL18</text>
<text x="95.6" y="76.5">C5</text>
<text x="23.1" y="82.6">R37</text>
<text x="38.5" y="82.6">R36</text>
<text x="74.3" y="81">R9</text>
<text x="74.3" y="83.3">4k7</text>
<text x="95.6" y="78.9">220n</text>
<text x="8.1" y="89.4">PL17</text>
<text x="13.8" y="89.4">PL15</text>
<text x="23.1" y="84.9">2k2</text>
<text x="27.1" y="85">D3</text>
<text x="27.1" y="87.4">1N4148</text>
<text x="38.5" y="84.9">4k7</text>
<text x="53.1" y="88.6">PL4</text>
<text x="57.3" y="87.5">PL5</text>
<text x="57.3" y="89.8">LDR</text>
<text x="80" y="87.1">R21</text>
<text x="80" y="89.4">100k</text>
<text x="93.3" y="87.1">R10</text>
<text x="93.3" y="89.4">10k</text>
<text x="26.7" y="95.3">C12</text>
<text x="65.7" y="94.4">R6</text>
<text x="106" y="90.3">D1</text>
<text x="106" y="92.7">1N4148</text>
<text x="26.7" y="97.6">10µ</text>
<text x="65.7" y="96.8">470R</text>
<text x="73.9" y="101.3">R20</text>
<text x="95" y="98">U1</text>
<text x="95" y="100.4">CA741</text>
<text x="107.6" y="101.3">R11</text>
<text x="122.6" y="98.5">R5</text>
<text x="122.6" y="100.8">470R</text>
<text x="141.5" y="99.7">PL3</text>
<text x="34" y="104.9">D2</text>
<text x="34" y="107.3">1N4148</text>
<text x="44.2" y="104.9">C6</text>
<text x="44.2" y="107.3">100n</text>
<text x="73.9" y="103.6">Trimmer 5-10</text>
<text x="73.9" y="106">2k2</text>
<text x="95" y="102.7">DIL</text>
<text x="107.6" y="103.6">22k</text>
<text x="140.9" y="102">3WP</text>
<text x="23.1" y="109.4">C14</text>
<text x="23.1" y="111.8">100n</text>
<text x="71" y="124.5">GND</text>
<text x="82.3" y="134.6">ZD2</text>
<text x="82.4" y="137">3V9</text>
<text x="88.1" y="134.6">ZD1</text>
<text x="88.1" y="137">3V9</text>
<text x="95.6" y="134.2">R4</text>
<text x="95.6" y="136.6">4k7</text>
<text x="77.9" y="142.3">R23</text>
<text x="94.1" y="141.9">R12</text>
<text x="112.6" y="138.3" transform="rotate(-90 112.6 138.3)">R38</text>
<text x="114.9" y="138.3" transform="rotate(-90 114.9 138.3)">47R</text>
<text x="147.8" y="139.9">R34</text>
<text x="147.8" y="142.3">22k</text>
<text x="171.7" y="141.9">R31</text>
<text x="66.9" y="144.4">R14</text>
<text x="66.9" y="146.7">22k</text>
<text x="77.9" y="144.7">100k</text>
<text x="94.1" y="144.3">10k</text>
<text x="171.7" y="144.3">100k</text>
<text x="59.2" y="154">4µ7 63V</text>
<text x="62.8" y="151.7">C2</text>
<text x="92.6" y="152.1">U3b</text>
<text x="92.6" y="154.4">TS912</text>
<text x="105.5" y="152.5">R3</text>
<text x="105.5" y="154.9">270R</text>
<text x="147.8" y="150.9">R33</text>
<text x="147.8" y="153.2">47k</text>
<text x="170.6" y="152.1">U4b</text>
<text x="170.6" y="154.4">TS912</text>
<text x="183.6" y="152.5">R26</text>
<text x="183.6" y="154.9">270R</text>
<text x="76.7" y="157.8">R13</text>
<text x="76.7" y="160.1">10k</text>
<text x="92.6" y="156.8">DIL</text>
<text x="105.2" y="161">MUTE</text>
<text x="105.3" y="158.6">SW2a</text>
<text x="154.7" y="157.8">R35</text>
<text x="154.7" y="160.1">10k</text>
<text x="170.6" y="156.8">DIL</text>
<text x="53.6" y="166.7">PL2</text>
<text x="195.8" y="167.5">PL10</text>
<text x="53" y="169.1">3WP</text>
<text x="77.9" y="172.4">R22</text>
<text x="94.1" y="172">R17</text>
<text x="123" y="169.6">PL1</text>
<text x="123" y="171.9">3WP</text>
<text x="136.9" y="169.6">PL13</text>
<text x="137.1" y="171.9">5WP</text>
<text x="151.8" y="169.2">R29</text>
<text x="151.8" y="171.5">47k</text>
<text x="171.7" y="172">R27</text>
<text x="195.8" y="169.9">3WP</text>
<text x="52.3" y="177.2">4µ7 63V</text>
<text x="55.9" y="174.9">C3</text>
<text x="67.6" y="174.5">R7</text>
<text x="67.6" y="176.8">22k</text>
<text x="77.9" y="174.8">50k</text>
<text x="94.1" y="174.4">10k</text>
<text x="147.8" y="176.5">R28</text>
<text x="147.8" y="178.8">22k</text>
<text x="171.7" y="174.4">100k</text>
<text x="92.6" y="182.2">U3a</text>
<text x="92.6" y="184.5">TS912</text>
<text x="105.1" y="182.2">R2</text>
<text x="105.1" y="184.5">270R</text>
<text x="170.6" y="182.2">U4a</text>
<text x="170.6" y="184.5">TS912</text>
<text x="183.6" y="182.6">R24</text>
<text x="183.6" y="184.9">270R</text>
<text x="56.3" y="188.7">R39</text>
<text x="56.3" y="191">10R</text>
<text x="77.1" y="187.9">R8</text>
<text x="77.1" y="190.2">10k</text>
<text x="92.6" y="186.9">DIL</text>
<text x="104.8" y="189.4">MUTE</text>
<text x="104.9" y="187.1">SW2b</text>
<text x="134" y="188.7">C4</text>
<text x="134" y="191">47µ 16V</text>
<text x="154.7" y="187.9">R30</text>
<text x="154.7" y="190.2">10k</text>
<text x="166.9" y="190.7">C8</text>
<text x="170.6" y="186.9">DIL</text>
<text x="166.9" y="193">47µ 16V</text>
<text x="55.9" y="200.9">R25</text>
<text x="55.9" y="203.2">47R</text>
<text x="2" y="211">PL11</text>
<text x="47.9" y="211">PL8</text>
<text x="63.7" y="214.7">U2</text>
<text x="63.7" y="217">ULN2003</text>
<text x="63.7" y="219.4">DIL</text>
<text x="83.2" y="216.3">SW2c</text>
<text x="83.2" y="218.7">MUTE</text>
<text x="100.3" y="216.3">SW1c</text>
<text x="100.3" y="218.7">SLOW</text>
<text x="114.1" y="216.3">SW3c</text>
<text x="114.1" y="218.7">FAST</text>
<text x="127.1" y="216.3">SW4c</text>
<text x="127.1" y="218.7">POWER</text>
<text x="49.4" y="231.4">R18</text>
<text x="49.4" y="233.7">4k7</text>
<text x="102.1" y="233.7">LED1</text>
<text x="115.5" y="233.7">LED2</text>
<text x="128.5" y="233.7">LED3</text>
<text x="43.4" y="241.9">RN1a</text>
<text x="43.4" y="244.2">4x 2k2</text>
<text x="54" y="241.9">C1</text>
<text x="54" y="244.3">220µ 16V</text>
<text x="101.1" y="241.9">R1</text>
<text x="101.1" y="244.2">1k</text>
<text x="114.5" y="241.9">R19</text>
<text x="114.5" y="244.2">1k</text>
<text x="127.5" y="241.9">R32</text>
<text x="127.5" y="244.2">1k</text>
<text x="135.2" y="244">PL6</text>
<text x="150.7" y="241.9">SW1b</text>
<text x="150.7" y="244.2">SLOW</text>
<text x="159" y="244">PL9</text>
<text x="173.8" y="241.9">SW3b</text>
<text x="173.8" y="244.2">FAST</text>
<text x="182.5" y="244">PL16</text>
<text x="197.4" y="241.9">SW4b</text>
<text x="197.4" y="244.2">POWER</text>
<text x="135.2" y="246.3">SLOW</text>
<text x="159" y="246.3">FAST</text>
<text x="182.5" y="246.3">FAST</text>
<text x="164.1" y="257">PL12</text>
<text x="164.1" y="259.3">LESL 11P CTRL</text>
<text x="134.1" y="273.2" transform="rotate(-90 134.1 273.2)">SW1a</text>
<text x="136.4" y="273.2" transform="rotate(-90 136.4 273.2)">SLOW</text>
<text x="144.3" y="273.2" transform="rotate(-90 144.3 273.2)">SW3a</text>
<text x="146.6" y="273.2" transform="rotate(-90 146.6 273.2)">FAST</text>
<text x="153.6" y="273.2" transform="rotate(-90 153.6 273.2)">SW4a</text>
<text x="156" y="273.2" transform="rotate(-90 156 273.2)">POWER</text>
</g>
<g font-size="1.5">
<text x="130" y="159.9">EXT ROT</text>
<text x="129.5" y="166.4">EXT STAT</text>
</g>
<g font-size="1.1" fill="#408080">
<text x="19.3" y="18.9">1</text>
<text x="24.7" y="18.9">3</text>
<text x="24.7" y="23">4</text>
<text x="6.8" y="28.8">2</text>
<text x="24.7" y="27.9">5</text>
<text x="40.5" y="24.5">2</text>
<text x="40.5" y="27.8">4</text>
<text x="49.8" y="24.5">1</text>
<text x="49.8" y="27.8">3</text>
<text x="97.9" y="25">5</text>
<text x="112" y="24.2">1</text>
<text x="112" y="28.3">7</text>
<text x="6.8" y="30.4">1</text>
<text x="19.3" y="31.9">2</text>
<text x="24.7" y="31.9">6</text>
<text x="65.6" y="32.3">2</text>
<text x="73.5" y="32.3">3</text>
<text x="102.3" y="32.3">4</text>
<text x="105.6" y="32.3">2</text>
<text x="108.8" y="32.3">3</text>
<text x="32.8" y="38.4">1</text>
<text x="32.8" y="40.1">2</text>
<text x="32.8" y="41.7">3</text>
<text x="68.9" y="37.2">1</text>
<text x="148.5" y="51">1</text>
<text x="148.5" y="52.7">2</text>
<text x="10.5" y="94.2">1</text>
<text x="10.5" y="92.6">2</text>
<text x="15.7" y="94.2">1</text>
<text x="15.7" y="92.6">2</text>
<text x="55.2" y="94.2">1</text>
<text x="55.2" y="92.6">2</text>
<text x="59.6" y="94.2">1</text>
<text x="59.6" y="92.6">2</text>
<text x="86.4" y="93.3">2</text>
<text x="89.3" y="91.7">7</text>
<text x="92.6" y="93.3">1</text>
<text x="95.8" y="94.9">6</text>
<text x="140.4" y="95">3</text>
<text x="86.4" y="96.6">3</text>
<text x="89.3" y="99.8">4</text>
<text x="92.6" y="98.2">5</text>
<text x="140.4" y="98.3">1</text>
<text x="140.4" y="96.6">2</text>
<text x="83.9" y="147.4">6</text>
<text x="86.9" y="145.7">8</text>
<text x="93.4" y="149">7</text>
<text x="162" y="147.4">6</text>
<text x="164.9" y="145.7">8</text>
<text x="171.4" y="149">7</text>
<text x="83.9" y="150.6">5</text>
<text x="86.9" y="153.9">4</text>
<text x="162" y="150.6">5</text>
<text x="164.9" y="153.9">4</text>
<text x="56" y="160.8">1</text>
<text x="109.8" y="161.9" transform="rotate(-90 109.8 161.9)">6</text>
<text x="111" y="157.1" transform="rotate(-90 111 157.1)">4</text>
<text x="114.7" y="161.9" transform="rotate(-90 114.7 161.9)">8</text>
<text x="122.5" y="160.8">1</text>
<text x="139.3" y="159.2">1</text>
<text x="139.3" y="160.8">2</text>
<text x="195.7" y="160.8">1</text>
<text x="56" y="162.4">2</text>
<text x="56" y="164">3</text>
<text x="122.5" y="162.4">2</text>
<text x="122.5" y="164">3</text>
<text x="139.3" y="162.4">3</text>
<text x="139.3" y="164">4</text>
<text x="139.3" y="165.7">5</text>
<text x="195.7" y="162.4">2</text>
<text x="195.7" y="164">3</text>
<text x="83.9" y="177.4">2</text>
<text x="86.9" y="175.8">8</text>
<text x="93.4" y="179.1">1</text>
<text x="162" y="177.4">2</text>
<text x="164.9" y="175.8">8</text>
<text x="171.4" y="179.1">1</text>
<text x="83.9" y="180.7">3</text>
<text x="86.9" y="183.9">4</text>
<text x="162" y="180.7">3</text>
<text x="164.9" y="183.9">4</text>
<text x="109.8" y="190.7" transform="rotate(-90 109.8 190.7)">11</text>
<text x="111" y="186.5" transform="rotate(-90 111 186.5)">13</text>
<text x="114.7" y="190.7" transform="rotate(-90 114.7 190.7)">9</text>
<text x="7.5" y="212.5" transform="rotate(-90 7.5 212.5)">10</text>
<text x="9.1" y="212" transform="rotate(-90 9.1 212)">9</text>
<text x="10.7" y="212" transform="rotate(-90 10.7 212)">8</text>
<text x="12.4" y="212" transform="rotate(-90 12.4 212)">7</text>
<text x="14" y="212" transform="rotate(-90 14 212)">6</text>
<text x="15.6" y="212" transform="rotate(-90 15.6 212)">5</text>
<text x="17.2" y="212" transform="rotate(-90 17.2 212)">4</text>
<text x="18.9" y="212" transform="rotate(-90 18.9 212)">3</text>
<text x="20.5" y="212" transform="rotate(-90 20.5 212)">2</text>
<text x="22.1" y="212" transform="rotate(-90 22.1 212)">1</text>
<text x="33.1" y="212.5" transform="rotate(-90 33.1 212.5)">10</text>
<text x="34.7" y="212" transform="rotate(-90 34.7 212)">9</text>
<text x="36.3" y="212" transform="rotate(-90 36.3 212)">8</text>
<text x="38" y="212" transform="rotate(-90 38 212)">7</text>
<text x="39.6" y="212" transform="rotate(-90 39.6 212)">6</text>
<text x="41.2" y="212" transform="rotate(-90 41.2 212)">5</text>
<text x="42.8" y="212" transform="rotate(-90 42.8 212)">4</text>
<text x="44.5" y="212" transform="rotate(-90 44.5 212)">3</text>
<text x="46.1" y="212" transform="rotate(-90 46.1 212)">2</text>
<text x="47.7" y="212" transform="rotate(-90 47.7 212)">1</text>
<text x="81.4" y="215.6">16</text>
<text x="81.9" y="212.8">1</text>
<text x="98.5" y="215.6">16</text>
<text x="99" y="212.8">1</text>
<text x="111.9" y="215.6">16</text>
<text x="112.4" y="212.8">1</text>
<text x="124.9" y="215.6">16</text>
<text x="125.4" y="212.8">1</text>
<text x="61.8" y="221.5">1</text>
<text x="70.8" y="221.5">16</text>
<text x="61.8" y="224">2</text>
<text x="61.8" y="226.4">3</text>
<text x="70.8" y="224">15</text>
<text x="70.8" y="226.4">14</text>
<text x="43.2" y="232.2" transform="rotate(-90 43.2 232.2)">5</text>
<text x="44.9" y="232.2" transform="rotate(-90 44.9 232.2)">4</text>
<text x="46.5" y="232.2" transform="rotate(-90 46.5 232.2)">3</text>
<text x="48.1" y="232.2" transform="rotate(-90 48.1 232.2)">2</text>
<text x="61.8" y="228.9">4</text>
<text x="61.8" y="231.3">5</text>
<text x="61.8" y="233.7">6</text>
<text x="70.8" y="228.9">13</text>
<text x="70.8" y="231.3">12</text>
<text x="70.8" y="233.7">11</text>
<text x="43.2" y="237.2" transform="rotate(-90 43.2 237.2)">1</text>
<text x="44.9" y="237.2" transform="rotate(-90 44.9 237.2)">1</text>
<text x="46.5" y="237.2" transform="rotate(-90 46.5 237.2)">1</text>
<text x="48.1" y="237.2" transform="rotate(-90 48.1 237.2)">1</text>
<text x="61.8" y="236.2">7</text>
<text x="61.8" y="238.6">8</text>
<text x="70.8" y="236.2">10</text>
<text x="70.8" y="238.6">9</text>
<text x="149.9" y="238.4">13</text>
<text x="154.1" y="237.2">11</text>
<text x="173" y="238.4">13</text>
<text x="177.3" y="237.2">11</text>
<text x="196.6" y="238.4">13</text>
<text x="200.9" y="237.2">11</text>
<text x="142.6" y="245.4">2</text>
<text x="142.6" y="243.8">3</text>
<text x="142.6" y="242.1">4</text>
<text x="142.6" y="240.5">5</text>
<text x="154.6" y="242.1">9</text>
<text x="165.7" y="245.4">2</text>
<text x="165.7" y="243.8">3</text>
<text x="165.7" y="242.1">4</text>
<text x="165.7" y="240.5">5</text>
<text x="177.8" y="242.1">9</text>
<text x="189.3" y="245.4">2</text>
<text x="189.3" y="243.8">3</text>
<text x="189.3" y="242.1">4</text>
<text x="189.3" y="240.5">5</text>
<text x="201.4" y="242.1">9</text>
<text x="142.6" y="247">1</text>
<text x="165.7" y="247">1</text>
<text x="189.3" y="247">1</text>
<text x="157.4" y="259.1" transform="rotate(-90 157.4 259.1)">1</text>
<text x="159" y="259.1" transform="rotate(-90 159 259.1)">2</text>
<text x="160.6" y="259.1" transform="rotate(-90 160.6 259.1)">3</text>
<text x="162.2" y="259.1" transform="rotate(-90 162.2 259.1)">4</text>
<text x="129.3" y="269.3" transform="rotate(-90 129.3 269.3)">6</text>
<text x="134.2" y="269.3" transform="rotate(-90 134.2 269.3)">8</text>
<text x="139.5" y="269.3" transform="rotate(-90 139.5 269.3)">6</text>
<text x="144.4" y="269.3" transform="rotate(-90 144.4 269.3)">8</text>
<text x="148.8" y="269.3" transform="rotate(-90 148.8 269.3)">6</text>
<text x="153.7" y="269.3" transform="rotate(-90 153.7 269.3)">8</text>
<text x="130.6" y="274" transform="rotate(-90 130.6 274)">4</text>
<text x="140.7" y="274" transform="rotate(-90 140.7 274)">4</text>
<text x="150.1" y="274" transform="rotate(-90 150.1 274)">4</text>
</g>
<g font-size="1.1" fill="#f00">
<text x="42.6" y="25.8">AC</text>
<text x="42.6" y="29.1">AC</text>
<text x="47.7" y="25.8">+</text>
<text x="48" y="29.1">-</text>
<text x="99.5" y="25.4">Vin</text>
<text x="99.6" y="29.9">PGnd</text>
<text x="102.8" y="29.9">AGnd</text>
<text x="107.2" y="29.9">Off</text>
<text x="109" y="28.7">Vout</text>
<text x="109.8" y="24.6">Fb</text>
<text x="67" y="33.1">VI</text>
<text x="69" y="35.6">GND</text>
<text x="71.2" y="33.1">-8V</text>
<text x="22.2" y="76.6">DVcc</text>
<text x="87.7" y="94.5">IN-</text>
<text x="88.6" y="93.3">V+</text>
<text x="91.9" y="94.9">B1</text>
<text x="92.2" y="95.7">OUT</text>
<text x="87.7" y="97">IN+</text>
<text x="88.8" y="98.2">V-</text>
<text x="91.9" y="96.6">B2</text>
<text x="85.3" y="148.6">IN-</text>
<text x="86.1" y="147.4">V+</text>
<text x="89.8" y="149.8">OUT</text>
<text x="163.3" y="148.6">IN-</text>
<text x="164.2" y="147.4">V+</text>
<text x="167.9" y="149.8">OUT</text>
<text x="85.3" y="151">IN+</text>
<text x="86.4" y="152.2">V-</text>
<text x="163.3" y="151">IN+</text>
<text x="164.4" y="152.2">V-</text>
<text x="113.5" y="157.2" transform="rotate(-90 113.5 157.2)">S</text>
<text x="111.4" y="162.6" transform="rotate(-90 111.4 162.6)">Rk</text>
<text x="113.5" y="162.5" transform="rotate(-90 113.5 162.5)">Ak</text>
<text x="85.3" y="178.6">IN-</text>
<text x="86.1" y="177.4">V+</text>
<text x="89.8" y="179.9">OUT</text>
<text x="163.3" y="178.6">IN-</text>
<text x="164.2" y="177.4">V+</text>
<text x="167.9" y="179.9">OUT</text>
<text x="85.3" y="181.1">IN+</text>
<text x="86.4" y="182.3">V-</text>
<text x="163.3" y="181.1">IN+</text>
<text x="164.4" y="182.3">V-</text>
<text x="111.4" y="191.4" transform="rotate(-90 111.4 191.4)">Rk</text>
<text x="113.5" y="191.4" transform="rotate(-90 113.5 191.4)">Ak</text>
<text x="113.5" y="186.1" transform="rotate(-90 113.5 186.1)">S</text>
<text x="80.9" y="212">V+</text>
<text x="97.9" y="212">V+</text>
<text x="111.3" y="212">V+</text>
<text x="124.3" y="212">V+</text>
<text x="8.8" y="218.1">DVcc</text>
<text x="81.1" y="216.9">V-</text>
<text x="98.1" y="216.9">V-</text>
<text x="111.6" y="216.9">V-</text>
<text x="124.6" y="216.9">V-</text>
<text x="62.9" y="222.5">In1</text>
<text x="62.9" y="224.6">In2</text>
<text x="62.9" y="227.4">In3</text>
<text x="68.2" y="222.5">Out1</text>
<text x="68.2" y="225">Out2</text>
<text x="68.2" y="227.4">Out3</text>
<text x="62.9" y="229.9">In4</text>
<text x="62.9" y="232.3">In5</text>
<text x="68.2" y="229.9">Out4</text>
<text x="68.2" y="232.3">Out5</text>
<text x="62.9" y="234.7">In6</text>
<text x="62.9" y="237.2">In7</text>
<text x="62.9" y="239.6">Gnd</text>
<text x="67.4" y="239.6">Diodes</text>
<text x="68.2" y="234.7">Out6</text>
<text x="68.2" y="237.2">Out7</text>
<text x="154.7" y="238.8">Rk</text>
<text x="177.9" y="238.8">Rk</text>
<text x="201.5" y="238.8">Rk</text>
<text x="149.9" y="240.8">S</text>
<text x="154.7" y="240.8">Ak</text>
<text x="173" y="240.8">S</text>
<text x="177.9" y="240.8">Ak</text>
<text x="196.6" y="240.8">S</text>
<text x="201.5" y="240.8">Ak</text>
<text x="131" y="269.2" transform="rotate(-90 131 269.2)">Rk</text>
<text x="133" y="269.2" transform="rotate(-90 133 269.2)">Ak</text>
<text x="141.1" y="269.2" transform="rotate(-90 141.1 269.2)">Rk</text>
<text x="143.2" y="269.2" transform="rotate(-90 143.2 269.2)">Ak</text>
<text x="150.5" y="269.2" transform="rotate(-90 150.5 269.2)">Rk</text>
<text x="152.5" y="269.2" transform="rotate(-90 152.5 269.2)">Ak</text>
<text x="133" y="274" transform="rotate(-90 133 274)">S</text>
<text x="143.2" y="274" transform="rotate(-90 143.2 274)">S</text>
<text x="152.5" y="274" transform="rotate(-90 152.5 274)">S</text>
</g>
<text font-size="1.1" fill="#ff8040" x="86.7" y="90.5">V12+</text>
<text font-size="1.1" fill="#00f" x="69" y="118.1">DGnd</text>
<g font-size="1.1" fill="#008000">
<text x="118.6" y="162.4">AGnd</text>
<text x="145.4" y="162.4">AGnd</text>
<text x="66.1" y="194.9">AGnd</text>
</g>
<g font-size="1.1">
<text x="86.9" y="174.2">VF12+</text>
<text x="87.7" y="197.8">VF12-</text>
</g>
</svg>
